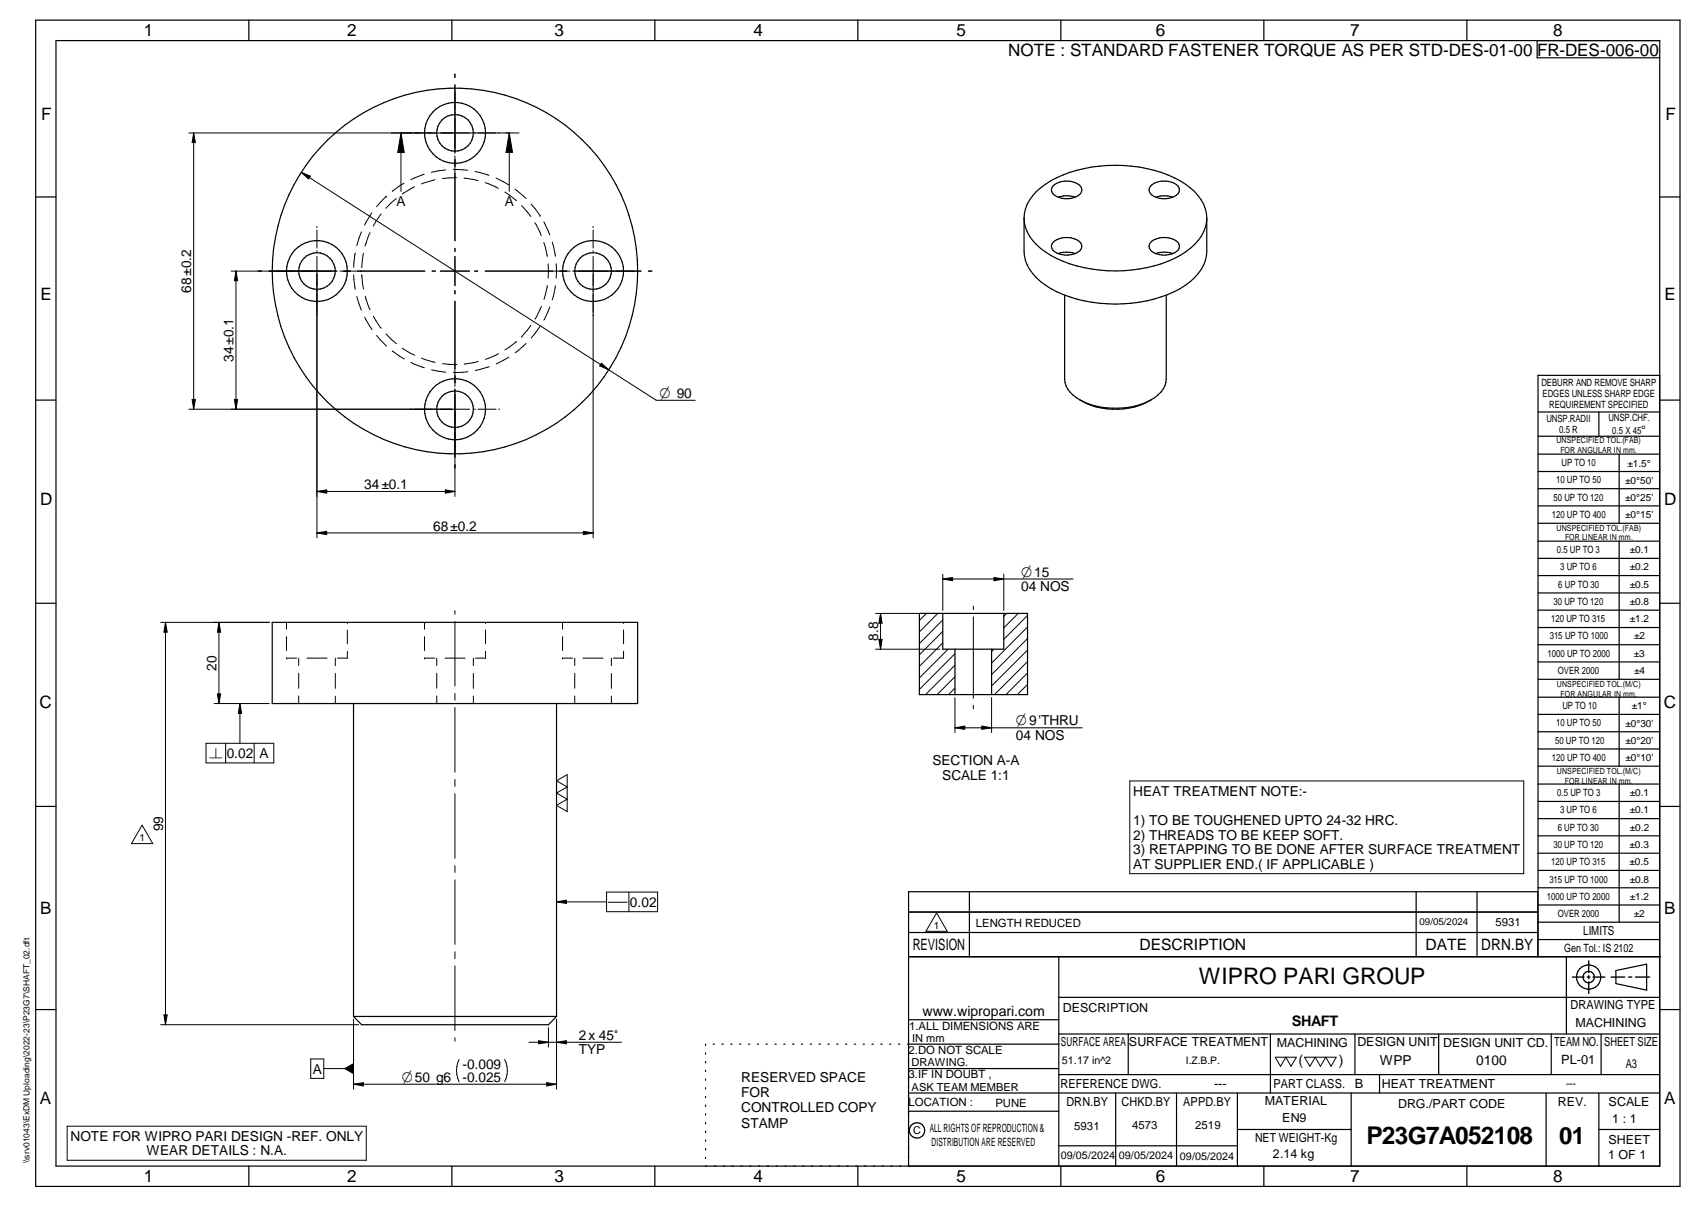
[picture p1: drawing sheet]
<svg xmlns="http://www.w3.org/2000/svg" width="420mm" height="297mm" viewBox="0 0 420 297" stroke-linecap="round" stroke-linejoin="round" font-family="sans-serif">
<g fill="none" stroke="#000" stroke-width=".3">
<path d="M8.8 5h405v287h-405zM13.8 10h395v277h-395zM61.3 5v5M111.3 5v5M161.3 5v5M211.3 5v5M261.3 5v5M311.3 5v5M361.3 5v5M378.6 10v4.2h30.2M8.8 48.5h5M252.2 53.7v8.1a10.4 10.4 0 0 0 5.3 8.4 33.3 33.3 0 0 0 23 4.2 25.1 25.1 0 0 0 13.7-6.1 9.2 9.2 0 0 0 3-6.5v-8.1"/>
<path d="M259.3 59.7a5.2 5.2 0 0 1 6.8 0 1.67 1.67 0 0 1-.9 2.5 5.4 5.4 0 0 1-5.9-.7 1.34 1.34 0 0 1 0-1.8zM259.7 45.5a5.4 5.4 0 0 1 6.4 .3 1.65 1.65 0 0 1-.9 2.5 5.4 5.4 0 0 1-5.9-.7 1.42 1.42 0 0 1 .4-2.1zM264.8 48.5l-2.1-.3-2.1 .3M283.3 45.8a5.2 5.2 0 0 1 6.9 0 1.65 1.65 0 0 1-.9 2.5 5.4 5.4 0 0 1-6-.7 1.34 1.34 0 0 1 0-1.8zM283.7 59.4a5.4 5.4 0 0 1 6.5 .3 1.67 1.67 0 0 1-.9 2.5 5.4 5.4 0 0 1-6-.7 1.42 1.42 0 0 1 .4-2.1zM288.8 48.5l-2-.3-2.2 .3M297.2 53.7a10.5 10.5 0 0 0-5.2-8.4 34.1 34.1 0 0 0-26.8-3.4 21 21 0 0 0-10.9 6.3 8.6 8.6 0 0 0-2.1 5.5M297.2 53.7a10.5 10.5 0 0 1-5.2 8.3 33.3 33.3 0 0 1-23.1 4.2 23.4 23.4 0 0 1-14.6-7 8.9 8.9 0 0 1-2.1-5.5M408.8 48.5h5M260.6 62.4l2.1-.3 2.1 .3M284.6 62.4l2.2-.3 2 .3M287.2 72.6v20.7a6.2 6.2 0 0 1-3.9 5.2 19.4 19.4 0 0 1-18.1-.6 5.8 5.8 0 0 1-3-4.6v-20.7"/>
<path d="M8.8 98.5h5M283.6 98.4a17.9 17.9 0 0 1-17.7 0M408.8 92.4h-30v143.1M408.8 98.5h5M378.8 101.4h30M378.8 107.4h30M378.8 111.8h30M378.8 116h30M393.8 101.4v6M398.8 111.8v17M378.8 120.3h30M378.8 124.5h30"/>
<path d="M378.8 128.8h30M378.8 133.2h30M378.8 137.4h30M398.8 133.2v34M8.8 148.5h5M67 153.2h90v19.9h-90zM226.4 151h26.7v19.9h-26.7zM235.2 159.8v11.1M244.2 159.8v11.1M247.2 151v8.8h-15v-8.8M378.8 141.6h30M378.8 145.9h30"/>
<path d="M378.8 150.2h30M378.8 154.4h30M378.8 158.7h30M408.8 148.5h5M87.1 173.1v77M137.1 173.1v77M378.8 162.9h30M378.8 167.2h30M378.8 171.6h30M378.8 175.8h30M398.8 171.6v17M8.8 198.5h5"/>
<path d="M378.8 180.1h30M378.8 184.3h30M378.8 188.6h30M378.8 193h30M378.8 197.2h30M398.8 193v33.9M408.8 198.5h5M238.7 219.5v16M348.8 219.5v16M363.8 219.5v16M378.8 201.5h30M378.8 205.7h30"/>
<path d="M378.8 210h30M378.8 214.2h30M378.8 218.5h30M223.8 235.5h185.2M223.8 229.5h154.9M223.8 224.5h154.9M260.8 235.5v51.5M378.7 235.5v-16h-154.9v67.5M378.8 222.7h30M378.8 226.9h30M378.8 231.2h30M385.8 235.5v19"/>
<path d="M398 238.8l7.5-1.5v6.4l-7.5-1.6zM8.8 248.5h5M87.1 250.1h50M87.1 250.1l2 2.1h46l2-2.1M173.8 257v.3M173.8 259.1v.3M175.6 257h.3M177.8 257h.3M180 257h.3M182.1 257h.3M184.4 257h.2M186.5 257h.3"/>
<path d="M188.7 257h.3M190.9 257h.3M193 257h.3M195.2 257h.3M197.4 257h.3M199.5 257h.3M201.7 257h.3M203.9 257h.3M206.1 257h.3M208.2 257h.4M210.4 257h.3M212.6 257h.3"/>
<path d="M214.7 257h.4M216.9 257h.3M219.1 257h.3M221.3 257h.3M223.8 251h37M260.8 257h-37.3M260.8 245.4h148M260.8 254.5h148M277.9 254.5v10M312.9 254.5v14.5M333.7 254.5v10M354.3 254.5v10"/>
<path d="M382 254.5v10M394.3 254.5v10M408.8 248.5h5M173.8 261.2v.4M173.8 263.4v.3M173.8 265.6v.3M173.8 267.7v.3M173.8 269.8v.3M173.8 271.9v.4M173.8 274.1v.3M173.8 276.3v.3M173.8 278.4v.3"/>
<path d="M223.8 269h185M223.8 263h37M223.8 273.5h37M260.8 264.5h148M274.8 269v18M289.8 269v18M304.7 269v18M304.7 278h28.1M332.8 269v18M339.8 264.5v4.5M380.8 269v18M393.8 269v18"/>
<path d="M393.8 278h15M61.3 287v5M111.3 287v5M161.3 287v5M173.8 280.5v.3M173.8 282.7v.3M173.8 284.8v.3M211.3 287v5M260.8 282h43.9M261.3 287v5M311.3 287v5M361.3 287v5"/>
<circle cx="112.1" cy="32.7" r="4.5"/>
<circle cx="112.1" cy="32.7" r="7.5"/>
<circle cx="78.1" cy="66.7" r="7.5"/>
<circle cx="78.1" cy="66.7" r="4.5"/>
<circle cx="112.1" cy="66.7" r="45"/>
<circle cx="146.1" cy="66.7" r="4.5"/>
<circle cx="146.1" cy="66.7" r="7.5"/>
<circle cx="112.1" cy="100.7" r="4.5"/>
<circle cx="112.1" cy="100.7" r="7.5"/>
<circle cx="391.3" cy="240.5" r="2.99"/>
<circle cx="391.3" cy="240.5" r="1.41"/>
<circle cx="225.9" cy="278.2" r="1.89"/>
</g>
<g fill="none" stroke="#000" stroke-width=".25">
<path d="M112 18.2v.9M47.7 32.7v68M47.7 32.7l.4 2.4h-.8zM98.8 32.7l.8 4.8h-1.7zM98.8 32.7v14.4M112 20.9v16.5M112 37.5v.3M112 38.4v20.9M125.4 32.7l.8 4.8h-1.6zM125.4 32.7v14.4M127.8 32.7h-81.3M74.2 42.4l2.2 .9-.4 .7z"/>
<path d="M74.2 42.4l75.7 48.6M78.1 55.7v.3M78.1 56.6v4.4M89 57.1l-1.1 3.4M91.1 57.2l-1.2 3.3M91.6 52.4l-1.8 3M93.9 52.7l-2 2.9M95.1 48.3h.1M95.1 48.3l-2.4 2.6M97.6 48.9l-2.6 2.4M99.5 45.1l-2.9 2M102.1 46l-3.1 1.8"/>
<path d="M104.5 42.9l-3.3 1.3M107.1 44.2l-3.3 1.1M109.8 41.8l-3.6 .6M111.6 41.7l3.6 .2M112.5 43.7l-3.5 .2M114.3 43.8l3.5 .7M117 42.2l3.4 .9M119.5 45l3.2 1.4M122.2 43.8l3.1 1.7M124.3 47.2l2.9 2.2M126.8 46.6l2.7 2.3M128.5 50.6l2.3 2.7"/>
<path d="M130.8 50.2l2.2 2.8M131.7 54.8l1.6 3.2M133 53h.1M133.9 59.7l.9 3.4M133.9 54.6l1.5 3.2M136 59.6l.8 3.5M146.1 55.7v.3M146.1 56.6v4.4M56.9 66.7h25.9M58.1 66.7l.4 2.4h-.8zM58.1 66.7v34M78.1 61.7v.2"/>
<path d="M78.1 63.1v69.3M82.9 66.7h.2M83.7 66.7h20.9M87.1 67.6l.4 3.6M87.5 62.3l-.4 3.5M87.9 73l1.1 3.4M89.1 67.7l.4 3.4M89.1 67.7h.1M89.5 62.3l-.4 3.5M89.8 78.1l1.8 3M89.9 72.9l1.2 3.3M92 77.9l1.9 2.9"/>
<path d="M106.4 66.7h.9M108.4 66.7h7.2M112 61.1v.8M112 71.5v.8M112 74.1v21M112 63.1v7.2M116.9 66.7h.8M119.5 66.7h20.9M133.3 75.4l-1.5 3.1M134.8 70.3l-.8 3.4M135 64.9v3.6M135.4 75.5l-1.5 3.3"/>
<path d="M136.8 70.3l-.8 3.5M137 64.9v3.6M141 66.7h.3M141.3 66.7h16.6M146.1 61.7v.2M146.1 63.1v69.3M159.7 66.7h.9M47.3 98.3h.8l-.4 2.4zM57.7 98.3h.8l-.4 2.4zM92.7 82.5l2.5 2.7M95.1 82.2l2.5 2.4M96.6 86.4l3 1.9"/>
<path d="M99.1 85.7l3 1.7M101.2 89.2l3.3 1.3M103.8 88.1l3.4 1.1M106.3 91l3.5 .6M109 89.5l3.5 .2M112 95.7v.2M112 96v26.2M115.2 91.5l-3.5 .2M117.8 88.9l-3.5 .7M120.5 90.3l-3.5 .9M122.8 87l-3.3 1.4M125.3 87.9l-3.1 1.7"/>
<path d="M127.2 84l-2.8 2.1M128.5 82.8h.1M129.6 84.5l-2.7 2.3M130.8 80.1l-2.3 2.7M133 80.3l-2.2 2.9M148.1 89.4l1.8 1.6-2.2-1zM149.9 91l11.7 7.5h9.6M115.6 100.7h-69.1M116.9 100.7h.2M117.7 100.7h4.5M122.8 100.7h.3M78.1 120.9l2.4-.3v.8z"/>
<path d="M78.1 131.1l2.4-.3v.8zM78.1 120.9h33.9M78.1 131.1h68M109.7 120.6l2.3 .3-2.3 .5zM143.7 130.8l2.4 .3-2.4 .5zM39.6 153.2h26.7M40.8 153.2l.4 2.4h-.8zM40.8 153.2v99M53.9 153.2l.4 2.4h-.8zM53.9 153.2v19.9M70.6 153.2v1.7M70.6 156.7v3.4"/>
<path d="M85.5 153.2h.1M85.5 155v3.5M104.6 153.2v1.7M104.6 156.7v3.4M112 150.3v.9M112 153v15.8M119.6 153.2h.1M119.6 155v3.5M138.5 153.2v1.7M138.5 156.7v3.4M153.6 153.2h.1M153.6 155v3.5"/>
<path d="M215.6 151h15.9M215.6 159.8h15.9M216.4 157.4h.8l-.3 2.4zM216.9 151l.3 2.4h-.8zM216.9 151v8.8M228.2 151l-1.8 1.7M231 151l-4.6 4.5M232.2 155.4l-5.8 5.8M232.2 158.2l-5.8 5.8M232.2 152.6l-5.8 5.8M232.2 142.5l2.4-.4v.8zM232.2 141.3v8.9"/>
<path d="M232.2 142.5h32.1M233.5 159.8l-7.1 7M239.7 149.1v.9M239.7 151.8v20M244.8 142.1l2.4 .4-2.4 .4zM244.8 159.8l-.6 .6M247.2 141.3v8.9M247.9 151l-.7 .7M250.8 151l-3.6 3.5M253.1 154.3l-8.9 8.9M253.1 157.1l-8.9 8.9M253.1 160l-8.9 8.8"/>
<path d="M253.1 151.5l-5.9 5.9M52.7 173.1h13.6M53.5 170.8h.8l-.4 2.3zM59.1 173.1l.4 2.5h-.8zM59.1 173.1v9.8M70.6 162h2.5M70.6 161.9h.1M73.6 162v1.8M73.6 165.7v3.7M73.6 171.3v1.8M75.6 162h4.9M82.6 162v1.8"/>
<path d="M82.6 165.7v3.7M82.6 171.3v1.8M85.5 160.3v1.7h-2.4M104.6 161.9h.1M104.6 162h2.4M107.6 162v1.8M107.6 165.7v3.7M107.6 171.3v1.8M109.6 162h4.9M112 170.6v1.7M112 174.1v15.9M116.6 162v1.8"/>
<path d="M116.6 165.7v3.7M116.6 171.3v1.8M119.6 160.3v1.7h-2.5M138.5 161.9h.1M138.5 162h2.5M141.6 162v1.8M141.6 165.7v3.7M141.6 171.3v1.8M143.5 162h5M150.6 162v1.8M150.6 165.7v3.7M150.6 171.3v1.8"/>
<path d="M153.6 160.3v1.7h-2.5M235.2 166.5l-4.4 4.4M235.2 160.9l-8.8 8.8M235.2 163.7l-7.2 7.2M235.2 179.1h31.3M235.2 179.1l2.4-.4v.8zM235.2 169.3l-1.6 1.6M235.2 171.7v8.6M239.7 173.6v.9M241.8 178.7l2.4 .4-2.4 .4zM244.2 171.7v8.6M253.1 168.4l-2.5 2.5"/>
<path d="M253.1 165.6l-5.3 5.3M253.1 162.8l-8.2 8.1M50.7 182.9h16.7v4.8h-16.7zM55.6 182.9v4.8M62.6 182.9v4.8M112 191.8v1.7M112 195.3v15.9M137.1 192.2l2.6-1.6v9.1l-2.6-1.5 2.6-1.5-2.6-1.5 2.6-1.5zM278.2 192.2h97.1v22.8h-97.1zM35 203.1l2.6 4.5h-5.2zM112 213v1.7M112 216.5v15.9"/>
<path d="M149.4 219.5h12.6v4.9h-12.6zM154.9 219.5v4.9M112 234.2v1.7M112 237.7v15.9M137.1 222h12.3M137.1 222l2.4-.5v.8zM230.7 224.7l2.6 4.5h-5.3zM39.6 252.2h48.7M40.4 249.8h.8l-.4 2.4zM87.1 250.9v17.2M112 255.4v.8M130.2 256.5h22.9"/>
<path d="M132.7 256.1l2.4 .4-2.4 .4zM135.1 252.9v4.8M137.1 256.5l2.4-.4v.8zM137.1 250.9v17.2M16.5 277.2h73.7v8.3h-73.7zM76.5 260.6h3.2v4.8h-3.2zM79.7 263h7.4M87.1 266.8h50M87.1 266.8l2.4-.4v.9zM113.1 260.7a6.3 6.3 0 0 0 0 5.5M124.3 260.7a5.9 5.9 0 0 1 0 5.5M134.7 266.4l2.4 .4-2.4 .5z"/>
<path d="M314.1 260.2h5.2l-1.3 2.2-1.3-2.2-1.3 2.2zM321.3 260.2h7.8l-1.3 2.2-1.3-2.2-1.3 2.2-1.3-2.2-1.3 2.2z"/>
</g>
<path d="M391.3 236.5v2.9M387.3 240.5h2.8M390.9 240.5h.7M391.3 240.1v.7M391.3 241.6v2.9M392.3 240.5h3M396.8 240.5h3.4M401.1 240.5h.8M402.8 240.5h3.5" fill="none" stroke="#000" stroke-width=".34"/>
<g fill="#000">
<path d="M47.7 32.7l.4 2.4h-.8zM98.8 32.7l.8 4.8h-1.7zM125.4 32.7l.8 4.8h-1.6zM74.2 42.4l2.2 .9-.4 .7zM58.1 66.7l.4 2.4h-.8zM47.3 98.3h.8l-.4 2.4zM57.7 98.3h.8l-.4 2.4zM148.1 89.4l1.8 1.6-2.2-1zM78.1 120.9l2.4-.3v.8zM78.1 131.1l2.4-.3v.8zM109.7 120.6l2.3 .3-2.3 .5zM143.7 130.8l2.4 .3-2.4 .5z"/>
<path d="M40.8 153.2l.4 2.4h-.8zM53.9 153.2l.4 2.4h-.8zM216.9 151l.3 2.4h-.8zM216.4 157.4h.8l-.3 2.4zM232.2 142.5l2.4-.4v.8zM244.8 142.1l2.4 .4-2.4 .4zM53.5 170.8h.8l-.4 2.3zM59.1 173.1l.4 2.5h-.8zM235.2 179.1l2.4-.4v.8zM241.8 178.7l2.4 .4-2.4 .4zM137.1 222l2.4-.5v.8zM40.4 249.8h.8l-.4 2.4z"/>
<path d="M132.7 256.1l2.4 .4-2.4 .4zM137.1 256.5l2.4-.4v.8zM84.7 263l2.4-1.4v2.8zM87.1 266.8l2.4-.4v.9zM134.7 266.4l2.4 .4-2.4 .5z"/>
</g>
<text font-size="6" x="336.5" y="281.6">P23G7A052108</text>
<text font-size="5.9" x="384" y="281.6">01</text>
<text font-size="5.6" x="295.3" y="242.2">WIPRO PARI GROUP</text>
<g font-size="4.2">
<text x="35.4" y="9">1</text>
<text x="85.5" y="8.9">2</text>
<text x="136.6" y="9">3</text>
<text x="185.6" y="9">4</text>
<text x="235.6" y="9">5</text>
<text x="284.6" y="8.8">6</text>
<text x="332.6" y="9">7</text>
<text x="382.6" y="9">8</text>
<text x="248.3" y="13.8">NOTE : STANDARD FASTENER TORQUE AS PER STD-DES-01-00 FR-DES-006-00</text>
<text x="10.1" y="29.6">F</text>
<text x="410.2" y="29.6">F</text>
<text x="9.9" y="73.9">E</text>
<text x="409.9" y="73.9">E</text>
<text x="9.9" y="124.2">D</text>
<text x="409.9" y="124.2">D</text>
<text x="9.7" y="174.3">C</text>
<text x="409.7" y="174.3">C</text>
<text x="9.9" y="225">B</text>
<text x="409.8" y="225">B</text>
<text x="9.8" y="271.7">A</text>
<text x="409.8" y="271.7">A</text>
<text x="35.4" y="291">1</text>
<text x="85.5" y="290.9">2</text>
<text x="136.6" y="291">3</text>
<text x="185.6" y="291">4</text>
<text x="235.6" y="291">5</text>
<text x="284.6" y="290.8">6</text>
<text x="332.6" y="291">7</text>
<text x="382.6" y="291">8</text>
</g>
<g font-size="3.9">
<text x="224.8" y="233.8">REVISION</text>
<text x="280.7" y="233.8">DESCRIPTION</text>
<text x="351.1" y="233.8">DATE</text>
<text x="364.8" y="233.8">DRN.BY</text>
</g>
<g font-size="3.7">
<text x="162.5" y="97.9">O 90</text>
<text x="251.5" y="141.9">O15</text>
<text x="250.2" y="178.5">O9'THRU</text>
<text x="51.5" y="186.5">n</text>
<text x="149.6" y="223.1">t</text>
<text x="99" y="266.2">O50 g6</text>
</g>
<text font-size="3.6" x="318.2" y="252.6">SHAFT</text>
<g font-size="3.5">
<text x="227.2" y="250">www.wipropari.com</text>
<text x="319.8" y="262.1">(</text>
<text x="329.8" y="262.1">)</text>
</g>
<g font-size="3.4">
<text x="97.7" y="50.7">A</text>
<text x="124.3" y="50.7">A</text>
<text x="47.1" y="72.1" transform="rotate(-90 47.1 72.1)">68±0.2</text>
<text x="57.5" y="89.1" transform="rotate(-90 57.5 89.1)">34±0.1</text>
<text x="89.7" y="120.4">34±0.1</text>
<text x="106.7" y="130.6">68±0.2</text>
<text x="251.5" y="145.5">04 NOS</text>
<text x="216.3" y="157.7" transform="rotate(-90 216.3 157.7)">8.8</text>
<text x="53.3" y="165.1" transform="rotate(-90 53.3 165.1)">20</text>
<text x="250.2" y="182.1">04 NOS</text>
<text x="55.8" y="186.5">0.02 A</text>
<text x="229.6" y="188.3">SECTION A-A</text>
<text x="232.1" y="191.9">SCALE 1:1</text>
<text x="279.1" y="195.8">HEAT TREATMENT NOTE:-</text>
<text x="279.1" y="203">1) TO BE TOUGHENED UPTO 24-32 HRC.</text>
<text x="40.2" y="204.6" transform="rotate(-90 40.2 204.6)">99</text>
<text x="279.1" y="206.6">2) THREADS TO BE KEEP SOFT.</text>
<text x="279.1" y="210.2">3) RETAPPING TO BE DONE AFTER SURFACE TREATMENT</text>
<text x="279.1" y="213.8">AT SUPPLIER END.( IF APPLICABLE )</text>
<text x="155.1" y="223.1">0.02</text>
<text x="142.6" y="255.9">2x 45v</text>
<text x="113.9" y="263.1">-0.009</text>
<text x="142.6" y="259.5">TYP</text>
<text x="339.8" y="262.2">WPP</text>
<text x="363.6" y="262">0100</text>
<text x="77" y="264.2">A</text>
<text x="113.9" y="266.2">-0.025</text>
<text x="182.6" y="266.2">RESERVED SPACE</text>
<text x="182.6" y="270">FOR</text>
<text x="182.6" y="273.7">CONTROLLED COPY</text>
<text x="17.4" y="280.8">NOTE FOR WIPRO PARI DESIGN -REF. ONLY</text>
<text x="182.6" y="277.5">STAMP</text>
<text x="36.1" y="284.4">WEAR DETAILS : N.A.</text>
</g>
<g font-size="3.1">
<text x="389.9" y="230.2">LIMITS</text>
<text x="261.8" y="249">DESCRIPTION</text>
<text x="386.8" y="248.4">DRAWING TYPE</text>
<text x="261.3" y="257.5">SURFACE AREA</text>
<text x="278" y="257.5">SURFACE TREATMENT</text>
<text x="314.5" y="257.6">MACHINING</text>
<text x="334.3" y="257.5">DESIGN UNIT</text>
<text x="355.4" y="257.6">DESIGN UNIT CD.</text>
<text x="382.8" y="257.3">TEAM NO.</text>
<text x="388" y="252.8">MACHINING</text>
<text x="395.1" y="257.4">SHEET SIZE</text>
<text x="384.5" y="261.9">PL-01</text>
<text x="400.4" y="262.8">A3</text>
<text x="261.2" y="267.8">REFERENCE DWG.</text>
<text x="299" y="267.8">---</text>
<text x="313.6" y="267.7">PART CLASS.</text>
<text x="333.7" y="267.7">B</text>
<text x="340.3" y="267.7">HEAT TREATMENT</text>
<text x="262.6" y="272.2">DRN.BY</text>
<text x="276.2" y="272.1">CHKD.BY</text>
<text x="291.4" y="272.2">APPD.BY</text>
<text x="311.5" y="272">MATERIAL</text>
<text x="344.3" y="272.6">DRG./PART CODE</text>
<text x="383.7" y="272.2">REV.</text>
<text x="396.2" y="272.3">SCALE</text>
<text x="309.1" y="280.9">NET WEIGHT-Kg</text>
<text x="315.8" y="276.1">EN9</text>
<text x="396.1" y="281.4">SHEET</text>
<text x="397.1" y="276.4">1 : 1</text>
<text x="313.5" y="285.1">2.14 kg</text>
<text x="396.1" y="285.3">1 OF 1</text>
</g>
<text font-size="3" x="404.2" y="106.8">°</text>
<g font-size="2.8">
<text x="368.3" y="227.9">5931</text>
<text x="240.4" y="228">LENGTH REDUCED</text>
<text x="385.2" y="234.4">Gen Tol.: IS 2102</text>
<text x="223.9" y="253.4">1.ALL DIMENSIONS ARE</text>
<text x="223.8" y="259.3">2.DO NOT SCALE</text>
<text x="223.8" y="265.4">3.IF IN DOUBT ,</text>
<text x="223.8" y="272.2">LOCATION :</text>
<text x="245.1" y="272.4">PUNE</text>
<text x="229" y="278.7">ALL RIGHTS OF REPRODUCTION &amp;</text>
<text x="264.6" y="278">5931</text>
<text x="278.8" y="277.7">4573</text>
<text x="294.4" y="277.9">2519</text>
<text x="229.4" y="282.1">DISTRIBUTION ARE RESERVED</text>
</g>
<g font-size="2.7">
<text x="224.7" y="256.4">IN mm</text>
<text x="224.5" y="262.4">DRAWING.</text>
<text x="261.5" y="261.9">51.17 in^2</text>
<text x="224.5" y="268.4">ASK TEAM MEMBER</text>
<text x="224.9" y="279.2">C</text>
<text x="261.3" y="285.2">09/05/2024</text>
<text x="275.6" y="285.2">09/05/2024</text>
<text x="290.6" y="285.4">09/05/2024</text>
</g>
<g font-size="2.5">
<text x="379.6" y="95">DEBURR AND REMOVE SHARP</text>
<text x="379.9" y="97.7">EDGES UNLESS SHARP EDGE</text>
<text x="381.5" y="100.5">REQUIREMENT SPECIFIED</text>
<text x="380.9" y="103.8">UNSP.RADII</text>
<text x="384" y="106.6">0.5 R</text>
<text x="396.1" y="103.6">UNSP.CHF.</text>
<text x="397.1" y="106.8">0.5 X 45</text>
<text x="383.2" y="119">10 UP TO 50</text>
<text x="384.6" y="114.7">UP TO 10</text>
<text x="400.3" y="119">±0°50'</text>
<text x="400.8" y="114.8">±1.5°</text>
<text x="382.6" y="123.2">50 UP TO 120</text>
<text x="400.3" y="123.2">±0°25'</text>
<text x="382.2" y="127.4">120 UP TO 400</text>
<text x="400.3" y="127.4">±0°15'</text>
<text x="383.4" y="136.1">0.5 UP TO 3</text>
<text x="401.4" y="136.1">±0.1</text>
<text x="384.2" y="140.4">3 UP TO 6</text>
<text x="401.4" y="140.3">±0.2</text>
<text x="382.6" y="148.8">30 UP TO 120</text>
<text x="383.8" y="144.6">6 UP TO 30</text>
<text x="401.4" y="148.9">±0.8</text>
<text x="401.4" y="144.7">±0.5</text>
<text x="382" y="153.1">120 UP TO 315</text>
<text x="401.4" y="153.1">±1.2</text>
<text x="381.2" y="161.6">1000 UP TO 2000</text>
<text x="381.7" y="157.4">315 UP TO 1000</text>
<text x="402.4" y="161.6">±3</text>
<text x="402.5" y="157.4">±2</text>
<text x="383.7" y="165.9">OVER 2000</text>
<text x="402.5" y="165.9">±4</text>
<text x="383.2" y="178.8">10 UP TO 50</text>
<text x="384.8" y="174.5">UP TO 10</text>
<text x="400.3" y="178.8">±0°30'</text>
<text x="401.9" y="174.6">±1°</text>
<text x="383" y="183">50 UP TO 120</text>
<text x="400.3" y="183.1">±0°20'</text>
<text x="382.2" y="187.3">120 UP TO 400</text>
<text x="400.3" y="187.3">±0°10'</text>
<text x="383.5" y="195.9">0.5 UP TO 3</text>
<text x="401.4" y="196">±0.1</text>
<text x="384.2" y="200.1">3 UP TO 6</text>
<text x="401.4" y="200.2">±0.1</text>
<text x="34.3" y="207">1</text>
<text x="382.6" y="208.7">30 UP TO 120</text>
<text x="383.7" y="204.4">6 UP TO 30</text>
<text x="401.4" y="208.7">±0.3</text>
<text x="401.4" y="204.4">±0.2</text>
<text x="382" y="213">120 UP TO 315</text>
<text x="401.4" y="212.9">±0.5</text>
<text x="381" y="221.4">1000 UP TO 2000</text>
<text x="381.6" y="217.2">315 UP TO 1000</text>
<text x="401.4" y="221.4">±1.2</text>
<text x="401.4" y="217.2">±0.8</text>
<text x="383.7" y="225.7">OVER 2000</text>
<text x="402.4" y="225.7">±2</text>
<text x="230" y="228.6">1</text>
<text x="292" y="261.9">I.Z.B.P.</text>
<text x="385.7" y="267.5">---</text>
</g>
<text font-size="2.4" x="349.6" y="227.7">09/05/2024</text>
<g font-size="2.1">
<text x="383.3" y="109.1">UNSPECIFIED TOL.(FAB)</text>
<text x="384.3" y="111.4">FOR ANGULAR IN mm.</text>
<text x="383.4" y="130.6">UNSPECIFIED TOL.(FAB)</text>
<text x="385.4" y="133">FOR LINEAR IN mm.</text>
<text x="383.4" y="169">UNSPECIFIED TOL.(M/C)</text>
<text x="384.3" y="171.4">FOR ANGULAR IN mm.</text>
<text x="383.4" y="190.5">UNSPECIFIED TOL.(M/C)</text>
<text x="385.4" y="192.8">FOR LINEAR IN mm.</text>
<text x="7.2" y="286.3" transform="rotate(-90 7.2 286.3)">\\srv01043\ExDM Uploading\2022-23\P23G7\SHAFT_02.dft</text>
</g>
</svg>
